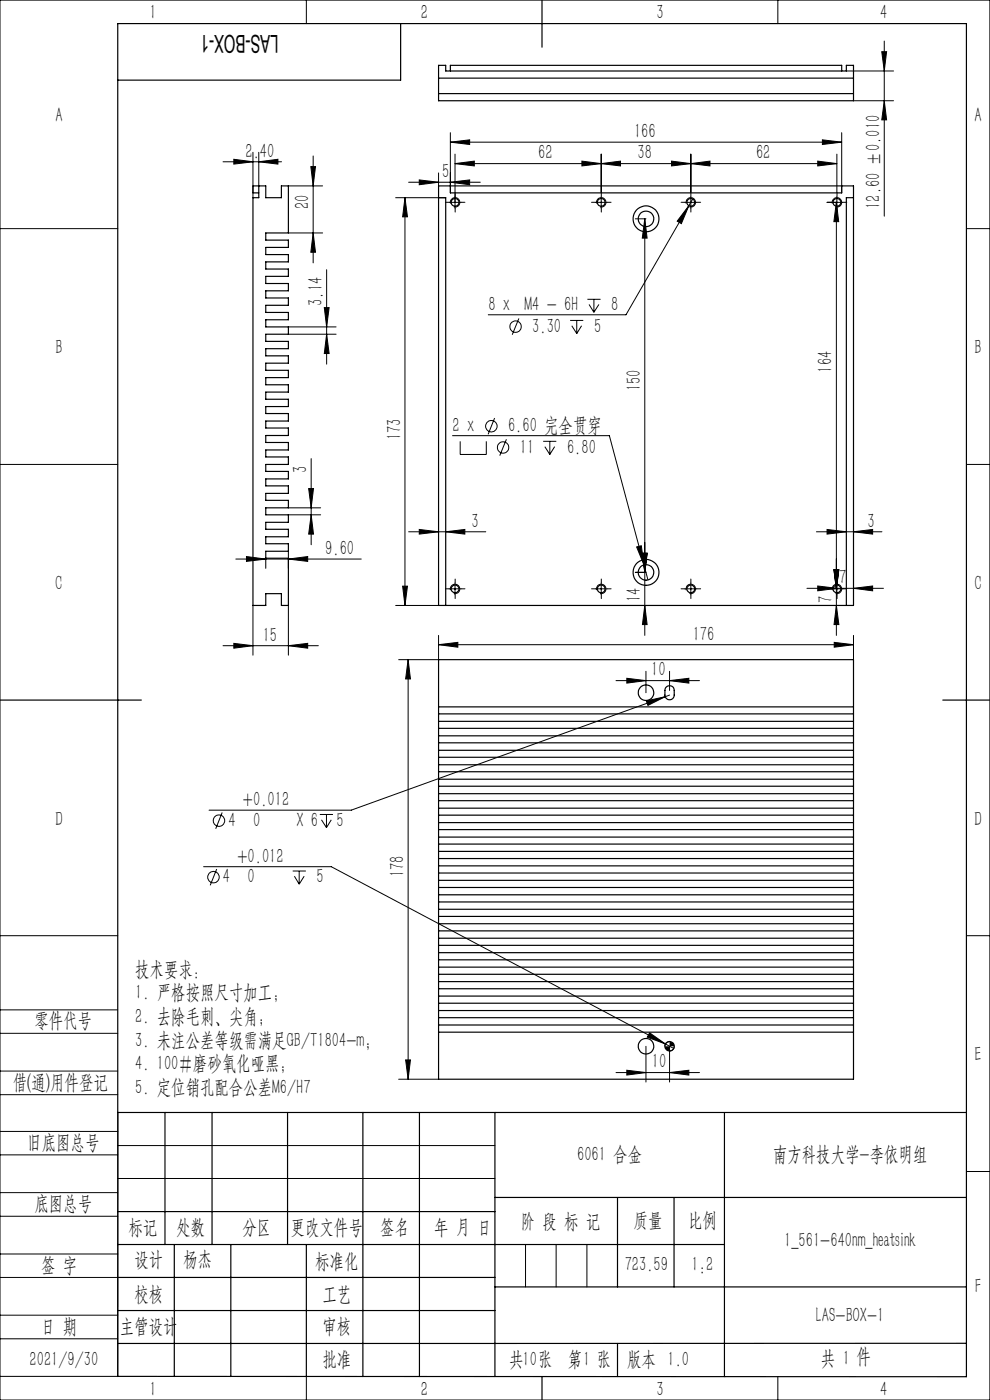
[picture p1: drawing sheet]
<svg xmlns="http://www.w3.org/2000/svg" width="210mm" height="297mm" viewBox="0 0 210 297" stroke-linecap="round" stroke-linejoin="round" font-family="sans-serif">
<g fill="none" stroke="#000" stroke-width=".21">
<path d="M0 0h210v297h-210zM65 0v5M165 0v5M179.5 15.1h10M187 11h1.1l-.5 4.1zM187.6 8.7v37.2M47.3 34.3h12.4M49.6 33.8l4.1 .5-4.1 .5zM53.7 32.3v9.6M54.9 34.3l4-.5v1zM54.9 32.3v7.1M61.2 39.4h7.2"/>
<path d="M65.9 35.3h1l-.5 4.1zM66.4 33.1v22.7M86.7 38.7h15.2M88.9 38.2l4.1 .5-4.1 .5zM93 36.7v2.7M95.5 30.2l4.1-.5v1zM95.5 38.7l4.1-.5v1zM95.5 28.1v12.8M95.5 30.2h83M96.5 34.7l4.1-.5v1zM96.5 34.7h81M96.5 32.7v11.5"/>
<path d="M123.4 34.2l4.1 .5-4.1 .5zM127.5 34.7l4.1-.5v1zM127.5 32.7v8.1M142.5 34.2l4 .5-4 .5zM146.5 34.7l4.1-.5v1zM146.5 32.7v8.1M173.5 34.2l4 .5-4 .5zM174.4 29.7l4.1 .5-4.1 .5zM177.5 32.7v8.1M178.5 28.1v12.8M181 21.4h8.5M187.6 21.4l.5 4h-1.1z"/>
<path d="M0 48.5h25M61.2 49.4h7.2M66.4 49.4l.5 4.1h-1zM69.3 57.2v20.1M83.9 41.9h10.6M85.9 41.9l.5 4.1h-1zM85.9 41.9v86.5M95.3 42.9h2.5M95.6 43.2a.99 .99 0 0 1 .8-1.3 .99 .99 0 0 1 1.1 1.1 .99 .99 0 0 1-1.2 .9M126.3 42.9h2.5M126.6 43.2a.99 .99 0 0 1 .8-1.3 .99 .99 0 0 1 1.1 1.1 .99 .99 0 0 1-1.2 .9M127.5 41.7v2.5"/>
<path d="M134.8 46.4h2.2M136.8 46.4l.5 4.1h-1.1zM136.8 46.4v88.4M145.3 42.9h2.5M145.6 43.2a1 1 0 0 1 .8-1.3 1 1 0 0 1 1.1 1.1 1 1 0 0 1-1.2 .9M146.1 43.6l-1.6 3.8-.8-.5zM146.5 41.7v2.5M146.9 42.2l-14.1 24.6h-29.2M175.4 42.9h3.4M176.6 43.2a.99 .99 0 0 1 .8-1.3 .99 .99 0 0 1 1.1 1.1 .99 .99 0 0 1-1.2 .9M177.4 42.9l.5 4.1h-1zM177.4 42.9v91.9"/>
<path d="M177.5 41.7v2.5M205 48.5h5M61.2 69.4h10.1M61.2 70.9h10.1M68.8 65.3h1l-.5 4.1zM69.3 70.9l.5 4.1h-1zM110.1 67.6l-1.4 3.4M120.9 68h2.8M121.3 69.1l1 1.7M122.3 68v2.8M123.4 69.1l-1.1 1.7M124.6 63.5h2.8"/>
<path d="M125 64.6l1 1.6M126 63.5v2.7M127 64.6l-1 1.6M0 98.5h25M66 97.3v18.3M96 92.4h33.3l7.3 27.4M97.6 93.6v2.8h5.6v-2.8M104.9 88.7l-1.4 3.4M107.4 93.2l-1.4 3.5M115.2 93.6h2.8M115.6 94.8l1 1.6M116.6 93.6v2.8"/>
<path d="M117.7 94.8l-1.1 1.6M205 98.5h5M50 118.6h26.6M52.3 118.1l4.1 .5-4.1 .5zM56.4 118.4v2.2M61.2 109.2h6.8M61.2 107.7h6.8M61.2 118.6l4.1-.5v1zM61.2 116.9v3.7M65.5 103.6h1l-.5 4.1zM66 109.2l.5 4.1h-1zM86.7 112.8h16.3"/>
<path d="M88.9 112.3l4.1 .5-4.1 .5zM94.5 112.8l4.1-.5v1zM135 116l1-.2 .6 4zM136.2 117.4h1.1l-.5 4zM136.6 119.8l.8 3.2M173.2 112.8h13.9M175.4 112.3l4.1 .5-4.1 .5zM181 112.8l4.1-.5v1zM47.3 137h20.2M49.6 136.5l4.1 .5-4.1 .5zM53.7 128.4v10.6M61.2 137l4.1-.5v1z"/>
<path d="M61.2 128.4v10.6M83.9 128.4h9.1M85.4 124.4h1l-.5 4zM86.6 139.9l.5 4.1h-1.1zM86.6 139.9v89M93 136.8l4.1-.5v1zM93 134.8v5.1h-8.4M93 136.8h88M95.3 124.9h2.5M95.6 125.2a1 1 0 0 1 .8-1.3 1 1 0 0 1 1.1 1.1 1 1 0 0 1-1.2 .9M96.5 123.7v2.5M126.3 124.9h2.5"/>
<path d="M126.6 125.2a1 1 0 0 1 .9-1.3 1 1 0 0 1 1 1.1 1 1 0 0 1-1.2 .9M127.5 123.7v2.5M134.8 121.4h2.2M136.8 128.4l.5 4.1h-1zM145.3 124.9h2.5M145.6 125.2a1.01 1.01 0 0 1 .8-1.3 1.01 1.01 0 0 1 1.1 1.1 1.01 1.01 0 0 1-1.2 .9M146.5 123.7v2.5M171.2 124.8h16.2M173.5 124.3l4 .5-4 .5zM176.3 124.9h2.5M176.6 125.2a1 1 0 0 1 .8-1.3 1 1 0 0 1 1.1 1.1 1 1 0 0 1-1.2 .9M176.9 120.9h1l-.5 4z"/>
<path d="M177 136.3l4 .5-4 .5zM177.4 128.4l.5 4.1h-1zM177.5 123.7v2.5M181 124.8l4.1-.5v1zM181 134.8v5.1M130.7 144.4h17.7M133 143.9l4 .5-4 .5zM137 142.4v4.6M137.1 148.7l4-.9-3.7 1.8zM141.1 147.8l-66.6 24.1h-30.2M142 147.5l-.9 .3M142 144.4l4.1-.5v1z"/>
<path d="M142 142.4v4.1M47.1 172.4l-1.3 3.4M67.8 172.8h2.8M68.2 173.9l1.1 1.7M69.3 172.8v2.8M70.3 173.9l-1 1.7M0 198.5h25M43.2 183.9h27.1l70.8 37.6M46 184.4l-1.4 3.4M62.1 184.8h2.8M62.4 185.9l1.1 1.7M63.5 184.8v2.8"/>
<path d="M64.5 185.9l-1 1.7M205 198.5h5M0 214.2h25M0 219.2h25M137.8 219.1l3.3 2.4-3.8-1.5zM0 232.2h25M0 227.2h25M25 236v56h-25M84.6 228.9h8.4M86 224.9h1.1l-.5 4zM130.7 227.5h17.7M133 227l4 .5-4 .6z"/>
<path d="M137 222v7.5M141.1 221.5l1.8 .9M142 220.9l-.1 .1a.97 .97 0 0 0-.9 1M142 227.5l4.1-.5v1.1zM142 222v7.5M143 222v.1a.97 .97 0 0 1-1 .9M0 245h25M0 240h25M0 258h25M0 253h25M25 243h80M25 250h80"/>
<path d="M205 248.5h5M0 271h25M0 266h25M0 279h25M111.5 264v9M118 264v9M124.5 264v9M0 284h25M65 292.1v4.9M153.7 292h.1M165 292v5"/>
<circle cx="109.4" cy="69.3" r="1.2"/>
<circle cx="104.2" cy="90.4" r="1.22"/>
<circle cx="106.7" cy="94.9" r="1.21"/>
<circle cx="46.4" cy="174.1" r="1.22"/>
<circle cx="45.3" cy="186.1" r="1.22"/>
</g>
<g fill="none" stroke="#000" stroke-width=".25">
<path d="M85 5v12h-60M93 13.9h1.5v1.2h85v-1.2h1.5v7.5h-88zM93 16.6h88M93 19.9h88M95.5 15.1v-1.2h83v1.2M115 0v10M54.9 39.4v2.5h-1.2v86.5h2.7v-2.5h3.3v2.5h1.5v-10h-4.8v-1.5h4.8v-1.5h-4.8v-1.5h4.8v-1.6h-4.8v-1.5h4.8v-1.6h-4.8v-1.5h4.8v-1.6h-4.8v-1.4h4.8v-1.6h-4.8v-1.5h4.8v-1.6h-4.8v-1.5h4.8v-1.6h-4.8v-1.4h4.8v-1.6h-4.8v-1.5h4.8v-1.6h-4.8v-1.5h4.8v-1.6h-4.8v-1.4h4.8v-1.6h-4.8v-1.5h4.8v-1.6h-4.8v-1.5h4.8v-1.5h-4.8v-1.6h4.8v-1.5h-4.8v-1.5h4.8v-1.6h-4.8v-1.5h4.8v-1.5h-4.8v-1.6h4.8v-1.5h-4.8v-1.5h4.8v-1.6h-4.8v-1.5h4.8v-1.6h-4.8v-1.5h4.8v-1.5h-4.8v-1.5h4.8v-1.6h-4.8v-1.5h4.8v-1.6h-4.8v-1.5h4.8v-10h-1.5v2.5h-3.3v-2.5h-2.7v1.5h1.2M93 39.4h88v89h-88zM95.5 39.4v1.5h83v-1.5M93 41.9h1.5v86.5M181 41.9h-1.5v86.5M93 139.9h88v89h-88z"/>
<path d="M0 148.5h30M93 159.2h88M93 157.6h88M93 156.1h88M93 154.5h88M93 151.4h88M93 153h88M93 150h88M141.2 145.9a1.01 1.01 0 0 1 1.1-.4 1.01 1.01 0 0 1 .7 1 1.76 1.76 0 0 1-.3 1.7 .98 .98 0 0 1-1.1 .2 .98 .98 0 0 1-.6-.9zM200 148.5h10M93 179.1h88M93 177.6h88"/>
<path d="M93 176h88M93 174.5h88M93 172.9h88M93 171.4h88M93 169.9h88M93 168.4h88M93 166.8h88M93 165.3h88M93 163.7h88M93 162.2h88M93 160.7h88M93 199h88"/>
<path d="M93 197.5h88M93 196h88M93 194.4h88M93 192.9h88M93 191.3h88M93 189.8h88M93 188.3h88M93 186.8h88M93 185.2h88M93 183.7h88M93 182.1h88M93 180.6h88"/>
<path d="M93 219h88M93 217.4h88M93 215.9h88M93 214.4h88M93 212.8h88M93 211.3h88M93 209.8h88M93 208.2h88M93 206.7h88M93 205.2h88M93 203.6h88M93 202.1h88"/>
<path d="M93 200.6h88M25 236h180M35 236v28M45 236v28M61 236v28M77 236v56M89 236v56M105 236v56M153.7 236v56M25 257h80M105 254h100M131 254v19"/>
<path d="M143 254v19M25 264h128.7M25 271h80M25 278h80M37 264v28M49 264v28M65 264.1v28M105 273h100M25 292l180 .1v-287.1h-180v287M115 292v5M131 285v7M205 285h-180"/>
<circle cx="96.5" cy="42.9" r=".83"/>
<circle cx="127.5" cy="42.9" r=".82"/>
<circle cx="137" cy="46.4" r="2.75"/>
<circle cx="137" cy="46.4" r="1.65"/>
<circle cx="146.5" cy="42.9" r=".82"/>
<circle cx="177.5" cy="42.9" r=".83"/>
<circle cx="96.5" cy="124.9" r=".83"/>
<circle cx="127.5" cy="124.9" r=".82"/>
<circle cx="137" cy="121.4" r="2.75"/>
<circle cx="137" cy="121.4" r="1.65"/>
<circle cx="146.5" cy="124.9" r=".82"/>
<circle cx="177.5" cy="124.9" r=".83"/>
<circle cx="137" cy="147" r="1.65"/>
<circle cx="137" cy="222" r="1.65"/>
<circle cx="142" cy="222" r="1"/>
</g>
<g fill="none" stroke="#000" stroke-width=".21" stroke-dasharray="30.5 1.3 1.3 1.3">
<path d="M95.3 42.9h-.8M96.5 41.7v-.9M96.5 44.2v.8M97.8 42.9h.8M126.3 42.9h-.8M127.5 41.7v-.9M127.5 44.2v.8M128.8 42.9h.8M145.3 42.9h-.8M146.5 41.7v-.9M146.5 44.2v.8M147.8 42.9h.8"/>
<path d="M176.3 42.9h-.8M177.5 41.7v-.9M177.5 44.2v.8M178.8 42.9h.8M95.3 124.9h-.8M96.5 123.7v-.9M96.5 126.2v.8M97.8 124.9h.8M126.3 124.9h-.8M127.5 123.7v-.9M127.5 126.2v.8M128.8 124.9h.8"/>
<path d="M145.3 124.9h-.8M146.5 123.7v-.9M146.5 126.2v.8M147.8 124.9h.8M176.3 124.9h-.8M177.5 123.7v-.9M177.5 126.2v.8M178.8 124.9h.8"/>
</g>
<g fill="#000">
<path d="M127.5 34.7l4.1-.5v1zM142.5 34.2l4 .5-4 .5zM146.5 34.7l4.1-.5v1zM173.5 34.2l4 .5-4 .5zM96.5 34.7l4.1-.5v1zM123.4 34.2l4.1 .5-4.1 .5zM173.5 124.3l4 .5-4 .5zM181 124.8l4.1-.5v1zM175.4 112.3l4.1 .5-4.1 .5zM181 112.8l4.1-.5v1zM95.5 30.2l4.1-.5v1zM174.4 29.7l4.1 .5-4.1 .5zM88.9 38.2l4.1 .5-4.1 .5zM95.5 38.7l4.1-.5v1zM146.1 43.6l-2.4 3.3 .8 .5zM135 116l1.6 3.8-.6-4zM93 136.8l4.1-.5v1zM177 136.3l4 .5-4 .5zM137.8 219.1l-.5 .9 3.8 1.5zM137.1 148.7l.3 .9 3.7-1.8z"/>
<path d="M66.4 49.4l.5 4.1h-1zM65.9 35.3h1l-.5 4.1z"/>
<path d="M177.4 42.9l.5 4.1h-1zM176.9 120.9h1l-.5 4zM176.9 120.9h1l-.5 4zM177.4 128.4l.5 4.1h-1zM136.8 46.4l.5 4.1h-1.1zM136.2 117.4h1.1l-.5 4zM136.3 117.4h1l-.5 4zM136.8 128.4l.5 4.1h-1zM68.8 65.3h1l-.5 4.1zM69.3 70.9l.5 4.1h-1zM187 11h1.1l-.5 4.1zM187.6 21.4l.5 4h-1.1zM86.6 139.9l.5 4.1h-1.1zM86 224.9h1.1l-.5 4z"/>
<path d="M52.3 118.1l4.1 .5-4.1 .5zM61.2 118.6l4.1-.5v1z"/>
<path d="M66 109.2l.5 4.1h-1zM65.5 103.6h1l-.5 4.1z"/>
<path d="M94.5 112.8l4.1-.5v1zM88.9 112.3l4.1 .5-4.1 .5zM54.9 34.3l4-.5v1zM49.6 33.8l4.1 .5-4.1 .5zM61.2 137l4.1-.5v1zM49.6 136.5l4.1 .5-4.1 .5zM142 227.5l4.1-.5v1.1zM133 227l4 .5-4 .6zM142 144.4l4.1-.5v1zM133 143.9l4 .5-4 .5z"/>
<path d="M85.4 124.4h1l-.5 4zM85.9 41.9l.5 4.1h-1z"/>
<path d="M141 222l.1 .4a.96 .96 0 0 0 .9 .6v-1zM142 220.9v1.1h1a.96 .96 0 0 0-1-1.1z"/>
</g>
<text font-size="5.2" x="59.1" y="7.3" transform="rotate(-180 59.1 7.3)">LAS-BOX-1</text>
<g font-size="4.4">
<text x="31.7" y="4.1">1</text>
<text x="89.2" y="4.1">2</text>
<text x="139.2" y="4.1">3</text>
<text x="186.7" y="4.1">4</text>
<text x="11.7" y="25.9">A</text>
<text x="134.5" y="29.3">166</text>
<text x="206.7" y="25.9">A</text>
<text x="52.1" y="33.4">2.40</text>
<text x="114.2" y="33.8">62</text>
<text x="135.3" y="33.8">38</text>
<text x="160.4" y="33.8">62</text>
<text x="93.8" y="37.8">5</text>
<text x="65.6" y="44.3" transform="rotate(-90 65.6 44.3)">20</text>
<text x="186.7" y="44.3" transform="rotate(-90 186.7 44.3)">12.60 ±0.010</text>
<text x="68.4" y="64.9" transform="rotate(-90 68.4 64.9)">3.14</text>
<text x="103.6" y="66.1">8 x M4 - 6H</text>
<text x="112.9" y="70.6">3.30</text>
<text x="126" y="70.6">5</text>
<text x="129.7" y="66.1">8</text>
<text x="11.7" y="75.1">B</text>
<text x="206.7" y="75.1">B</text>
<text x="135.9" y="83" transform="rotate(-90 135.9 83)">150</text>
<text x="176.5" y="79" transform="rotate(-90 176.5 79)">164</text>
<text x="85.1" y="93.4" transform="rotate(-90 85.1 93.4)">173</text>
<text x="96" y="91.7">2 x</text>
<text x="107.8" y="91.7">6.60 完全贯穿</text>
<text x="65.1" y="100.3" transform="rotate(-90 65.1 100.3)">3</text>
<text x="110.3" y="96.2">11</text>
<text x="120.3" y="96.2">6.80</text>
<text x="100" y="111.9">3</text>
<text x="184" y="111.9">3</text>
<text x="69" y="117.7">9.60</text>
<text x="11.7" y="125.1">C</text>
<text x="178" y="123.9">7</text>
<text x="206.7" y="125.1">C</text>
<text x="135.9" y="127.7" transform="rotate(-90 135.9 127.7)">14</text>
<text x="176.6" y="127.8" transform="rotate(-90 176.6 127.8)">7</text>
<text x="55.7" y="136.1">15</text>
<text x="146.9" y="135.9">176</text>
<text x="138.1" y="143.5">10</text>
<text x="51.5" y="171">+0.012</text>
<text x="11.7" y="175.1">D</text>
<text x="48.5" y="175.4">4</text>
<text x="53.7" y="175.4">0</text>
<text x="62.9" y="175.4">X 6</text>
<text x="71.4" y="175.4">5</text>
<text x="206.7" y="175.1">D</text>
<text x="50.4" y="183">+0.012</text>
<text x="47.3" y="187.4">4</text>
<text x="52.5" y="187.4">0</text>
<text x="67.2" y="187.4">5</text>
<text x="85.7" y="186.1" transform="rotate(-90 85.7 186.1)">178</text>
<text x="28.7" y="207">技术要求：</text>
<text x="28.7" y="212">1. 严格按照尺寸加工；</text>
<text x="7.3" y="217.9">零件代号</text>
<text x="28.7" y="217">2. 去除毛刺、尖角；</text>
<text x="28.7" y="222">3. 未注公差等级需满足GB/T1804-m；</text>
<text x="28.7" y="227">4. 100#磨砂氧化哑黑;</text>
<text x="138.3" y="226.7">10</text>
<text x="206.7" y="225.1">E</text>
<text x="2.7" y="231">借(通)用件登记</text>
<text x="28.7" y="232">5. 定位销孔配合公差M6/H7</text>
<text x="5.8" y="243.7">旧底图总号</text>
<text x="122.4" y="246.2">6061 合金</text>
<text x="164" y="246.2">南方科技大学-李依明组</text>
<text x="7.3" y="256.8">底图总号</text>
<text x="27.2" y="261.8">标记</text>
<text x="37.3" y="261.8">处数</text>
<text x="51.4" y="261.8">分区</text>
<text x="61.6" y="261.8">更改文件号</text>
<text x="80.6" y="261.8">签名</text>
<text x="92.1" y="261.8">年 月 日</text>
<text x="110.5" y="260.4">阶 段 标 记</text>
<text x="134.4" y="260.4">质量</text>
<text x="145.9" y="260.4">比例</text>
<text x="8.7" y="269.8">签 字</text>
<text x="28.5" y="268.7">设计</text>
<text x="38.9" y="268.7">杨杰</text>
<text x="66.9" y="269">标准化</text>
<text x="132.5" y="269.7">723.59</text>
<text x="146.7" y="269.7">1:2</text>
<text x="166.3" y="264.6">1_561-640nm_heatsink</text>
<text x="28.5" y="275.9">校核</text>
<text x="68.4" y="275.9">工艺</text>
<text x="206.8" y="274.4">F</text>
<text x="173.1" y="280.6">LAS-BOX-1</text>
<text x="8.7" y="282.9">日 期</text>
<text x="25.4" y="282.9">主管设计</text>
<text x="68.4" y="282.8">审核</text>
<text x="6.3" y="289.9">2021/9/30</text>
<text x="68.4" y="289.9">批准</text>
<text x="108" y="289.9">共 张</text>
<text x="110.8" y="289.9">10</text>
<text x="120.5" y="289.9">第 张</text>
<text x="123.7" y="289.9">1</text>
<text x="133" y="289.9">版本 1.0</text>
<text x="174.1" y="289.5">共 1 件</text>
<text x="31.7" y="296.1">1</text>
<text x="89.2" y="296.1">2</text>
<text x="139.2" y="296.1">3</text>
<text x="186.7" y="296.1">4</text>
</g>
</svg>
